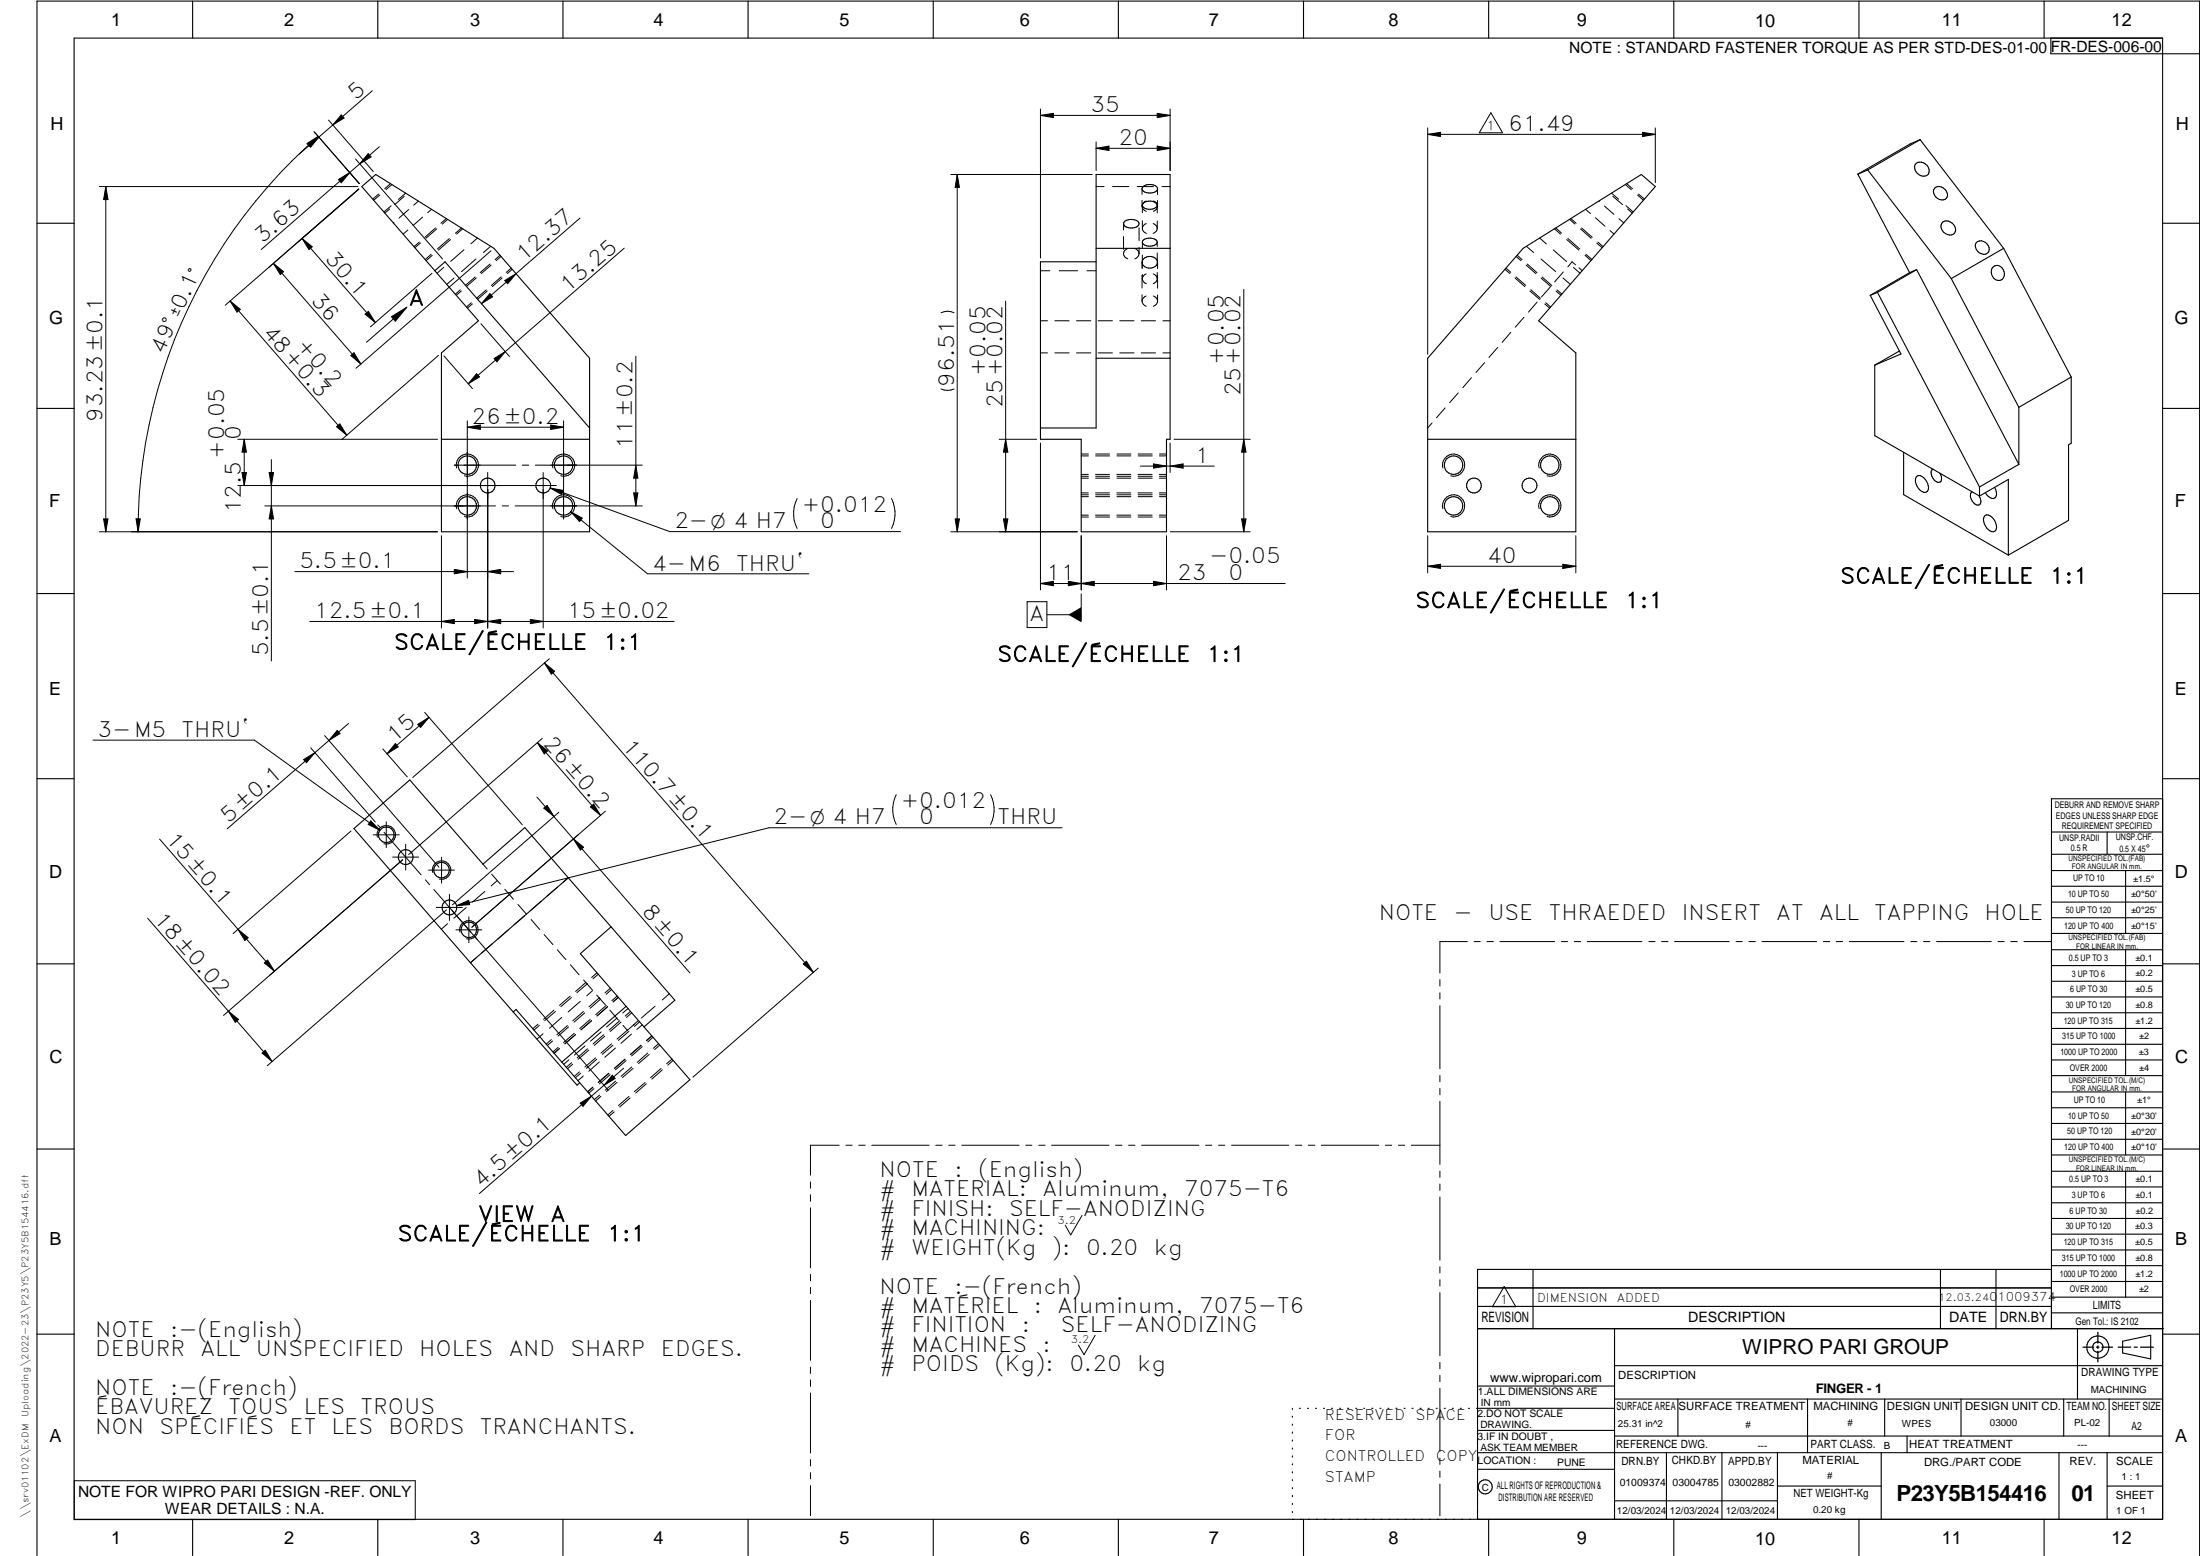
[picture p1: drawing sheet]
<svg xmlns="http://www.w3.org/2000/svg" width="594mm" height="420mm" viewBox="0 0 594 420" stroke-linecap="round" stroke-linejoin="round" font-family="sans-serif">
<g fill="none" stroke="#000" stroke-width=".3">
<path d="M20 10.3h564v400h-564zM52 .3v10M102 .3v10M152 .3v10M202 .3v10M252 .3v10M302 .3v10M352 .3v10M402 .3v10M452 .3v10M502 .3v10M552 .3v10"/>
<path d="M553.8 10.3v4.2h40.3M518.5 37.7l22.6 29.4M518.5 37.7l-14.1 8.2M518.5 37.7l-2.7 1.2-14.1 8.1M97.7 50.4l3.8-3.3 31.9 20 25.8 29.6v46.9h-40v-48.3l10-8.7zM303.7 59.8a3.1 3.1 0 0 1 3.8 .3 1.37 1.37 0 0 1-1.7 1.5h-.6a1.74 1.74 0 0 1-1.8-1.2zM308.7 50.3a3 3 0 0 1 3.8 .3 1.37 1.37 0 0 1-1.7 1.5h-.6a1.36 1.36 0 0 1-1.7-1.5zM308.8 54.8a2.77 2.77 0 0 1 3.6 .3 1.34 1.34 0 0 1-1.6 1.4h-.6a1.34 1.34 0 0 1-1.6-1.4zM501.7 47l14 26.6M504.4 45.9l22.5 29.3M504.4 45.9l-2.7 1.1M517.5 44.1a2.33 2.33 0 0 1 2.6 .4 2.33 2.33 0 0 1 .6 2.6 2.32 2.32 0 0 1-2.8-.1 2.32 2.32 0 0 1-.7-2.6z"/>
<path d="M522.4 50.8a2.16 2.16 0 0 1 2.6 .2 2.16 2.16 0 0 1 .6 2.6 2.15 2.15 0 0 1-2.7-.2 2.15 2.15 0 0 1-.5-2.6zM524.6 59.9a2.32 2.32 0 0 1 2.7 .5 2.32 2.32 0 0 1 .5 2.6 2.22 2.22 0 0 1-2.9-.2 2.22 2.22 0 0 1-.3-2.9zM10 60.3h10M117.4 73.1l2.8-2.4 39 44.9M296 70.7h-15v47.9h11v25h23v-25h1v-71.5h-20v68.5h-15M296 67.1h20M308.7 70a2.27 2.27 0 0 1 3.9 .8 2.18 2.18 0 0 1-2.1 1.6 2.18 2.18 0 0 1-2.1-1.6zM308.8 64.8a2.92 2.92 0 0 1 3.6 .3 1.3 1.3 0 0 1-1.6 1.4h-.6a1.3 1.3 0 0 1-1.6-1.4zM411.3 67.1l31.9-20 3.8 3.3-31.5 36.2 10 8.7v48.3h-40v-46.9zM505 79.8l8.3 15.8-7 3M507 79l-2 .8M507 79l27.5 52.5"/>
<path d="M515.7 73.6l-10.7 6.2M517.6 72.8l-1.9 .8M517.6 72.8l-10.6 6.2M517.6 72.8l27.6 52.6M526.9 75.2l18.3 34.8M533.7 65.5a2.16 2.16 0 0 1 2.6 .1 2.16 2.16 0 0 1 .6 2.6 2.16 2.16 0 0 1-2.7-.1 2.16 2.16 0 0 1-.5-2.6zM538.3 72.1a1.97 1.97 0 0 1 2-.1 1.97 1.97 0 0 1 1 1.9 1.65 1.65 0 0 1-1.3 1.8 1.65 1.65 0 0 1-2-1.1 2.13 2.13 0 0 1 .3-2.5zM541.1 67.1l18.2 34.7M541.1 67.1l-14.2 8.1M584 60.3h10M296 96.7h20M506.3 98.6v19l28.2 16.3"/>
<path d="M512.9 94.8l-6.6 3.8M10 110.3h10M119.2 118.6h40M385.5 118.6h40M545.2 110v15.4M559.3 101.8v17.9l-.7 .4v20.4l-16.3 9.4M559.3 101.8l-14.1 8.2M584 110.3h10M514 122.1v11.5l28.3 16.3M517.7 128.5a2.19 2.19 0 0 1 2.5 1.5 2.1 2.1 0 0 1 0 2.8 2.75 2.75 0 0 1-2.9-2.6 1.55 1.55 0 0 1 .4-1.7zM522 126.7a1.7 1.7 0 0 0 0 2.5 1.22 1.22 0 0 0 1 1 1.22 1.22 0 0 0 1.2-.6v-.9l-.4-.9M532.5 132.8a2.31 2.31 0 0 0 1.3 3.6 .98 .98 0 0 0 1-.4 .98 .98 0 0 0 0-1.1l-.4-1"/>
<path d="M534.5 131.5v2.4M534.5 133.9l7.8-4.4v20.4M535.8 139.4a1.55 1.55 0 0 1 2.5 .6l.6 1.2a1.57 1.57 0 0 1-.6 2.4 3.3 3.3 0 0 1-2.5-4.2zM538.6 131.6l.3 .6a1.57 1.57 0 0 1-.6 2.4 2.56 2.56 0 0 1-2.2-1.5M545.2 125.4l-10.7 6.1M10 160.3h10M584 160.3h10M10 210.3h10M584 215.7h-30v143.1M584 210.3h10M153.5 237l-11.8-13.5-11.3 9.8-19.7-22.7-15.1 13.1 43 49.6M153.5 237l-26.5 23"/>
<path d="M153.5 237l11.5 13.3M554 224.7h30M554 230.7h30M554 235.1h30M554 239.3h30M569 224.7v6M574 235.1v17M165 250.3l17.2 19.8-8.3 7.2M165 250.3l-8.3 7.2 29.6 34-17.4 15.1-17.2-19.8M554 243.6h30M554 247.8h30M554 252.1h30"/>
<path d="M554 256.5h30M574 256.5v33.9M10 260.3h10M138.6 273.3l17.2 19.7 .7-.6M138.6 273.3l.8-.7 12.3 14.2M169.1 271.7l-17.4 15.1M554 260.7h30M554 265h30M554 269.2h30M554 273.5h30M554 277.7h30M584 260.3h10"/>
<path d="M554 282h30M554 286.2h30M554 290.4h30M554 294.9h30M554 299.1h30M574 294.9v17M10 310.3h10M554 303.4h30M554 307.6h30M554 311.9h30M554 316.3h30M574 316.3v34"/>
<path d="M584 310.3h10M554 320.5h30M554 324.8h30M554 329h30M554 333.2h30M554 337.5h30M399 358.8h185.2M399 352.8h155M399 347.8h155M414 342.8v16M436 358.8v51.5M524 342.8v16"/>
<path d="M539 342.8v16M554 341.8h30M554 346h30M554 350.3h30M554 354.5h30M554 342.8h-155v67.5M561 358.8v19M10 360.3h10M399 374.3h37M436 377.8h148M453.1 377.8v10M488.1 377.8v14.5"/>
<path d="M508.9 377.8v10M529.5 377.8v10M557.3 377.8v10M569.5 377.8v10M573.2 362.2l7.6-1.6v6.3l-7.6-1.6zM584 368.8h-148M584 360.3h10M349 380.3v.3M349 382.4v.3M349 384.6v.3M349 386.7v.3M349 388.8v.3"/>
<path d="M349 391v.3M349 393.1v.3M349 395.3v.3M349 397.4v.3M349 399.5v.3M350.9 380.3h.2M353.1 380.3h.2M355.2 380.3h.3M357.4 380.3h.3M359.6 380.3h.3M361.7 380.3h.3M363.9 380.3h.3"/>
<path d="M366.1 380.3h.3M368.3 380.3h.2M370.4 380.3h.3M372.6 380.3h.3M374.8 380.3h.3M376.9 380.3h.4M379.1 380.3h.3M381.3 380.3h.3M383.4 380.3h.4M385.6 380.3h.3M387.8 380.3h.3M390 380.3h.3"/>
<path d="M392.2 380.3h.3M394.3 380.3h.3M396.5 380.3h.3M398.7 380.3h37.3M399 396.7h37M399 392.3h185M399 386.2h37M436 387.8h148M450 392.3v18M465 392.3v18M480 392.3v18M508 392.3v18"/>
<path d="M515 387.8v4.5M556 392.3v18M569 392.3v18M52 410.3v9.7M102 410.3v9.7M152 410.3v9.7M202 410.3v9.7M252 410.3v9.7M302 410.3v9.7M349 401.7v.3M349 403.8v.4M349 406v.3"/>
<path d="M349 408.1v.3M352 410.3v9.7M402 410.3v9.7M436 405.3h44M452 410.3v9.7M480 401.3h28M502 410.3v9.7M552 410.3v9.7M569 401.3h15M10 420v-419.7h584v419.7"/>
<circle cx="126.2" cy="136.6" r="2.49"/>
<circle cx="126.2" cy="125.6" r="2.49"/>
<circle cx="131.7" cy="131.1" r="2"/>
<circle cx="146.7" cy="131.1" r="2.01"/>
<circle cx="152.2" cy="125.6" r="2.49"/>
<circle cx="152.2" cy="136.6" r="2.49"/>
<circle cx="392.5" cy="136.6" r="2.49"/>
<circle cx="392.5" cy="125.6" r="2.49"/>
<circle cx="398" cy="131.1" r="2"/>
<circle cx="413" cy="131.1" r="2.01"/>
<circle cx="418.5" cy="136.6" r="2.49"/>
<circle cx="418.5" cy="125.6" r="2.49"/>
<circle cx="104.3" cy="225.4" r="2.11"/>
<circle cx="109.6" cy="231.5" r="1.99"/>
<circle cx="119.2" cy="235" r="2.09"/>
<circle cx="121.4" cy="245" r="2"/>
<circle cx="126.6" cy="251.1" r="2.12"/>
<circle cx="566.5" cy="363.7" r="1.39"/>
<circle cx="566.5" cy="363.8" r="3"/>
<circle cx="401.1" cy="401.5" r="1.9"/>
</g>
<g fill="none" stroke="#000" stroke-width=".27">
<path d="M82.9 38.7l3-1.9-2.2 2.8zM83.1 38.9l3-1.9-2.2 2.8zM84.8 35.5l12.2 14.1-12-13.9M85.9 36.8a141.6 141.6 0 0 0-48.6 106.8M88.7 32.4l12.1 13.9M92.2 31l.7 .9-3 1.8zM100.5 24.5l-19.7 17.1M102.4 39.6l-31.9 27.8M281 31.2l3.5-.6v1.1zM281 29.4v40.3M281 31.2h35M296 38.3v7.8"/>
<path d="M312.5 30.6l3.5 .6-3.5 .5zM312.5 39.5l3.5 .5-3.5 .6zM316 29.4v16.7M385.5 36.3l3.5-.6v1.2zM385.5 34.5v61.2M385.5 36.3h61.5M402.6 30.4l3.2 5.5h-6.3zM443.5 35.7l3.5 .6-3.5 .6zM447 34.5v14.8M26.8 50.4h69.8M28.6 50.4l.6 3.5h-1.2zM28.6 50.4v93.2"/>
<path d="M91.4 48.5l3-1.9-2.2 2.8zM96 42.9l23.5 27M96.9 51.1l-36.1 31.3M99.4 41.5l.8 .9-3.1 1.8zM102.2 52.4l-1.5 1.4M102.6 52.7l-1.7 1.4M105.2 56.4l-1.3 1.1M105.4 49.6l-1.5 1.4M105.6 55.6l-1.9 1.6M105.8 49.8l-1.6 1.4M109.2 53l-2.6 2.2M109.6 52.2l-2 1.6"/>
<path d="M110.4 56.6l-2.7 2.3M113 54.3l-1.3 1.1M114.1 58.6l-2.6 2.3M116.5 56.5l-1 .9M120.5 59l-1.4 1.3M120.9 59.2l-1.4 1.3M156.6 58.9l-26.6 23.1M256.7 47.1h38.2M258.5 47.1v96.5M258.5 47.1l.6 3.5h-1.2zM296 50.4h2.1M296 40l3.5-.5v1.1z"/>
<path d="M296 40h20M300.4 50.4h4.4M307.1 50.4h4.4M308.4 55.7a1.62 1.62 0 0 0 1.1 1.4M308.4 51v1.5M308.4 54.1v1.6M308.5 55.4v2M308.5 59.6v2.1M309.5 54.3a1.66 1.66 0 0 0-1.1 1.4M311.4 54.3a1.62 1.62 0 0 1 1.2 1.4M312.5 55.4v2.1M312.5 59.6v2.1"/>
<path d="M312.6 55.7a1.62 1.62 0 0 1-1.2 1.4M312.6 51v1.5M312.6 54.1v1.6M313.8 50.4h2.2M423.8 59.2l1.5 1.3M424.2 59l1.4 1.3M428.2 56.5l1.3 1.2M430.8 58.8l2.6 2.3M431.7 54.3l.2 .1M433.2 55.6l2.6 2.3M435.2 52.2l1.9 1.6M435.5 53l2.6 2.2"/>
<path d="M437.2 59.1l1.3 1.1M438.9 49.8l1.6 1.4M439.1 55.5l1.9 1.7M439.2 49.6l1.7 1.4M439.5 56.4l1.3 1.1M442.2 52.7l1.6 1.4M442.5 52.4l1.6 1.4M73.8 71.1l2.8 2.3-.9 .7zM73.8 71.1l23.6 27.2M81.6 64.4l19.7 22.7M81.6 64.4l2.7 2.2-.9 .8zM106.4 60l-.2 .2"/>
<path d="M110.1 62.1l-1.2 1.1M113.2 65.4l-1.4 1.2M113.5 65.6l-1.5 1.3M116.4 68.7l-1.6 1.4M116.7 73.8l-16.7 14.5M116.7 69l-1.6 1.4M117.6 61.6l-2.9 2.5M117.9 61.8l-2.8 2.5M119.8 72.2l-1.8 1.6M121.3 64.4l-3.2 2.8M121.7 64.7l-3.3 2.8M122.6 75.1l-2 1.7"/>
<path d="M124.3 78.3l-1.3 1.1M124.6 78.6l-1.4 1.1M124.6 61.6l-1.6 1.4M125 61.8l-1.7 1.4M125.3 67.4l-3.6 3.2M128.3 74.8l-2.7 2.3M128.5 69.9l-3.9 3.5M128.6 75.1l-2.7 2.3M128.9 64.3l-1.7 1.5M131.3 78.3l-2.7 2.3M131.6 78.6l-2.7 2.3M132.3 79.3l.7 .8-3 1.9z"/>
<path d="M132.3 71.3l-2.6 2.3M132.5 66.5l-2 1.7M132.6 67.7l-36.5 31.7M132.6 71.6l-2.6 2.3M135 68.9l-1.3 1.2M135.3 69.3l-1.3 1.1M135.3 74.8l-2.6 2.3M135.6 75.1l-2.6 2.3M136.3 75.7l3.1-1.8-2.3 2.7zM138 72.4l-1.3 1.2M138.3 72.7l-1.3 1.2M168.6 67l-42.2 36.6"/>
<path d="M281 73.1h2.5M286 73.1h5M293.5 73.1h2.5M303.4 60.4v1.7M303.4 63.9v3.5M304.5 67.1a1.43 1.43 0 0 0-1.1 1.4 1.43 1.43 0 0 0 1.1 1.4M306.4 67.1a1.59 1.59 0 0 1 1.2 1.4M307.6 68.5a1.62 1.62 0 0 1-1.2 1.4M307.6 61.5v3.5M307.6 66.8v1.7M308.4 70.8v1.7M308.4 74.3v3.5"/>
<path d="M308.4 79.6v1.7M308.5 61.7a1.54 1.54 0 0 0 1.1 1.3M308.5 75.3a1.54 1.54 0 0 0 1.1 1.3M308.5 65.4v1.7M308.5 68.9v3.4M308.5 74.1v1.2M309.5 79.9a1.66 1.66 0 0 0-1.1 1.4M309.5 60.4a1.59 1.59 0 0 0-1 1.3M309.5 74a1.59 1.59 0 0 0-1 1.3M311.4 60.4a1.55 1.55 0 0 1 1.1 1.3M311.4 74a1.55 1.55 0 0 1 1.1 1.3M311.4 79.9a1.62 1.62 0 0 1 1.2 1.4"/>
<path d="M312.5 61.7a1.54 1.54 0 0 1-1.1 1.3M312.5 75.3a1.43 1.43 0 0 1-1.1 1.3M312.5 65.4v1.1M312.5 68.3v3.5M312.5 73.6v1.7M312.6 70.8v1.8M312.6 74.4v3.4M312.6 79.6v1.7M335.9 78.1v65.5M406.4 72.7l1.3 1.2M406.6 72.4l1.4 1.1M409.1 75.1l2.7 2.3"/>
<path d="M409.4 74.8l2.6 2.2M409.4 69.3l1.4 1.1M409.7 68.9l1.3 1.2M412.1 71.6l2.7 2.3M412.2 66.5l1.9 1.7M412.4 71.3l2.6 2.3M413.1 78.6l2.7 2.3M413.4 78.2l2.6 2.4M415.7 64.3l1.9 1.6M416.1 69.9l4 3.4M416.2 75.1l2.6 2.3M416.4 74.8l2.7 2.3"/>
<path d="M418.6 77.5l-2.3 2.7M419.4 67.5l3.6 3.1M419.7 61.8l1.7 1.4M420.1 61.6l1.6 1.3M420.2 78.6l1.3 1.1M420.4 78.3l1.4 1.1M422.1 75.1l1.9 1.7M422.1 73.4l-2.3 2.7M423.1 64.7l3.2 2.8M423.4 64.4l3.2 2.8M424.9 72.2l1.8 1.6M425.4 71.5l-.9-.8-1.1 1.4"/>
<path d="M426.4 72.3l.9 .8M426.8 61.8l2.9 2.5M427.1 61.6l2.9 2.5M428 69l1.6 1.4M428.2 68.7l1.7 1.4M431.2 65.7l1.4 1.2M431.5 65.4l1.4 1.2M434.8 62.3l1.1 .9M62.1 81.3l2.8 2.2-.9 .8zM62.1 81.3l31.5 36.2M94.7 96l.9-.8 1.8 3.1zM98.6 84.8l.9-.7 1.8 3z"/>
<path d="M105.7 85.5l4.1-2.5-3 3.7zM109.8 83l-10.8 9.4M118.4 96l-26.1 22.7M119.9 96.1l7.7 8.8M127.3 81.7l-1.3 1.2M127.5 82.1l-1.3 1.1M129.9 87.4l7.7 8.9M133.4 96.8l3-1.8-2.2 2.7zM171.7 96.2v40.4M254.1 84.5a3.9 3.9 0 0 1 3.5 0M271.6 81.3v62.3M281 86.6h1.9"/>
<path d="M281 95.3h1.9M284.9 86.6h3.8M284.9 95.3h3.8M290.7 86.6h3.8M290.7 95.3h3.8M296.5 86.6h3.9M296.5 95.3h3.9M302.4 86.6h3.8M302.4 95.3h3.8M308.2 86.6h3.8M308.2 95.3h3.8M308.4 81.3a1.62 1.62 0 0 0 1.1 1.4"/>
<path d="M312.6 81.3a1.62 1.62 0 0 1-1.2 1.4M314 86.6h2M314 95.3h2M400.9 97.9l-2.3 2.7M404.4 93.8l-2.3 2.7M408 89.7l-2.4 2.8M411.5 85.7l-2.3 2.6M415.1 81.6l-2.4 2.7M417.1 82.1l1.4 1.1M417.4 81.7l1.3 1.2M64.2 118.6h53.9M65.9 118.6v12.5"/>
<path d="M65.9 118.6l.6 3.5h-1.1zM90.9 115.2l.9-.7 1.8 3zM126.2 113.6v42.5M126.2 115.4h26M126.2 115.4l3.5-.6v1.2zM128.7 100.9l.8 .9-3.1 1.8zM148.7 114.8l3.5 .6-3.5 .6zM152.2 113.6v26.5M254.1 105a4.2 4.2 0 0 0 3.5 0M269.8 118.6h10.1M271.6 118.6l.6 3.5h-1.2zM281 119.6v39.7"/>
<path d="M316 119.6v8M317 118.6h20.6M335.9 118.6l.6 3.5h-1.2zM386.7 114.2l-1.2 1.4M390.2 110.2l-2.3 2.6M393.8 106.1l-2.4 2.7M397.3 102l-2.3 2.7M64.2 131.1h86M65.4 127.6h1.1l-.6 3.5zM71.5 136.6h62.3M72.7 127.6h1.2l-.6 3.5zM73.3 136.6l.6 3.5h-1.2z"/>
<path d="M73.3 124.1v54.4M122.7 125.6h16.6M123.3 126.4a2.99 2.99 0 0 1 2.6-3.8 2.99 2.99 0 0 1 3.3 3.3 2.99 2.99 0 0 1-3.8 2.6M123.3 137.4a2.99 2.99 0 0 1 2.6-3.8 2.99 2.99 0 0 1 3.3 3.3 2.99 2.99 0 0 1-3.8 2.6M131.7 127.6v42M135.6 136.6h1.7M139.1 136.6h34.3M141 125.6h1.8M144.6 125.6h28.8M146.7 127.6v42M148.6 131.8l32.3 11.8h62.3M148.6 131.8l3.5 .6-.4 1.1z"/>
<path d="M149.3 126.4a2.99 2.99 0 0 1 2.6-3.8 2.99 2.99 0 0 1 3.3 3.3 2.99 2.99 0 0 1-3.8 2.6M149.3 137.4a2.99 2.99 0 0 1 2.6-3.8 2.99 2.99 0 0 1 3.3 3.3 2.99 2.99 0 0 1-3.8 2.6M154.1 138.2l20.8 16.7h43.5M154.1 138.2l3.1 1.7-.7 .9zM171.1 133.1h1.1l-.5 3.5zM171.7 125.6l.5 3.5h-1.1zM215.3 134.6a9.1 9.1 0 0 0 0 8.1M240.7 134.6a9.1 9.1 0 0 1 0 8.1M292 128.1h1.9M292 139.1h1.9M292 133.1h1.9M292 123.1h1.9"/>
<path d="M292 134.1h1.9M292 129.1h1.9M292 128.6h1.9M292 122.6h1.9M292 139.6h1.9M292 133.6h1.9M295.8 128.1h3.8M295.8 139.1h3.8M295.8 133.1h3.8M295.9 123.1h3.7M295.9 134.1h3.7M295.9 129.1h3.7"/>
<path d="M295.9 128.6h3.7M295.9 122.6h3.7M295.9 139.6h3.7M295.9 133.6h3.7M301.6 128.1h3.7M301.6 139.1h3.7M301.6 133.1h3.7M301.6 123.1h3.8M301.6 134.1h3.8M301.6 129.1h3.8M301.6 128.6h3.8M301.6 122.6h3.8"/>
<path d="M301.6 139.6h3.8M301.6 133.6h3.8M307.3 128.1h3.8M307.3 139.1h3.8M307.3 133.1h3.8M307.3 123.1h3.8M307.3 134.1h3.8M307.3 129.1h3.8M307.3 128.6h3.8M307.3 122.6h3.8M307.3 139.6h3.8M307.3 133.6h3.8"/>
<path d="M308 125.9h19.9M311.5 125.3l3.5 .6-3.5 .5zM313 128.1h2M313 139.1h2M313 133.1h2M313.1 123.1h1.9M313.1 134.1h1.9M313.1 129.1h1.9M313.1 128.6h1.9M313.1 122.6h1.9M313.1 139.6h1.9M313.1 133.6h1.9"/>
<path d="M316 125.9l3.5-.6v1.1zM389.6 126.4a2.99 2.99 0 0 1 2.7-3.8 2.99 2.99 0 0 1 3.2 3.3 2.99 2.99 0 0 1-3.8 2.6M389.6 137.4a2.99 2.99 0 0 1 2.7-3.8 2.99 2.99 0 0 1 3.2 3.3 2.99 2.99 0 0 1-3.8 2.6M415.6 126.4a2.99 2.99 0 0 1 2.6-3.8 2.99 2.99 0 0 1 3.3 3.3 2.99 2.99 0 0 1-3.8 2.6M415.6 137.4a2.99 2.99 0 0 1 2.6-3.8 2.99 2.99 0 0 1 3.3 3.3 2.99 2.99 0 0 1-3.8 2.6M26.8 143.6h91.3M28 140.1h1.2l-.6 3.5zM36.7 140.1h1.2l-.6 3.5zM79.6 154.3h59.1M119.2 144.7v24.9M122.7 153.8l3.5 .5-3.5 .6zM131.7 154.3l3.5-.5v1.1z"/>
<path d="M257.9 140.1h1.2l-.6 3.5zM271 140.1h1.2l-.6 3.5zM281 157.6l3.5-.6v1.2zM281 157.6h66M288.5 157v1.2l7-1.2v1.2zM290.9 143.6h-34.2M292 144.7v14.6M311.5 157l3.5 .6-3.5 .6zM315 144.7v14.6M316 143.6h21.6M335.3 140.1h1.2l-.6 3.5zM385.5 144.7v10"/>
<path d="M385.5 152.9h40M385.5 152.9l3.5-.5v1.1zM422 152.4l3.5 .5-3.5 .6zM425.5 144.7v10M83.6 167.8h98.4M119.2 167.8l3.5-.5v1.1zM128.2 167.3l3.5 .5-3.5 .6zM131.7 167.8l3.5-.5v1.1zM143.2 167.3l3.5 .5-3.5 .6zM147 179l2.8 2.3-.9 .7zM147 179l72.6 83.6M148.3 177.9l-36.8 32"/>
<path d="M277.4 162.5h5.3v7h-5.3zM282.7 166h9.3M292 160.4v7.3M25.1 199.9h43.6l33.9 24.3M87.7 198.6l30.8 35.5M91.1 197.2l.7 .9-3 1.8zM94.1 195.4l-32.8 28.4M112.8 195.6l3-1.9-2.2 2.7zM114.7 192.4l26.3 30.3M115.8 193.7l-11.3 9.8M146.4 199.4l-36 31.4M82 205.1l3-1.9-2.2 2.8z"/>
<path d="M83.9 201.9l17.4 20.1M103.4 202.2l6.6 7.6M106.8 200.8l.7 .9-3 1.8zM145 215.2l41.3 47.5M145.1 200.5l17.1 19.7M145.1 200.5l2.8 2.3-.9 .8zM146.8 218.2l.9-.7 1.9 3zM150.9 219.3l-28.7 25M159.4 217.9l.9-.8 1.9 3.1zM163.5 219l-36.1 31.4M242 214.6a9 9 0 0 0 0 8M267.5 214.6a9 9 0 0 1 0 8"/>
<path d="M43.1 226.6l31 35.7M94.8 224.4l-31.9 27.7M100.1 221.7l2.5 2.5-3.2-1.6zM100.8 225.4h7M101.9 226.1a2.5 2.5 0 0 1 2.2-3.2 2.5 2.5 0 0 1 2.7 2.7 2.5 2.5 0 0 1-3.1 2.2M102 222.8l.6 .6M103.7 224.7l10 11.5M104.3 221.9v7M106 231.4h7.1M108.7 232.2l-48.3 42M109.6 228v6.9M114.9 237.6l1.1 1.3"/>
<path d="M115.7 234.9h7M116.8 235.6a2.49 2.49 0 0 1 2.3-3.1 2.49 2.49 0 0 1 2.6 2.7 2.49 2.49 0 0 1-3.1 2.2M119.2 231.5v7M130.4 233.3l1.2 1.4M132.8 236.1l2.3 2.6M134.3 237.8l-1.7 1.4M150.5 239.6l-2.9 2.5M153.5 237l-1.5 1.3M154.8 226.5l2.8 2.3-.9 .7zM286.8 223.5h-79.2l-84.3 21.1M39.9 247.9l33.6 38.7M64.3 251l2.7 2.2-.9 .8z"/>
<path d="M117.2 240.2l47 54.2M117.8 245h7.1M120.6 245.7l-48.4 42.1M120.9 249.4l-1.7 1.5M121.4 241.5v7M123.1 251.1h7M123.3 244.6l3.3-1.5 .2 1.2zM124.2 251.7a2.5 2.5 0 0 1 2.2-3.1 2.5 2.5 0 0 1 2.7 2.7 2.5 2.5 0 0 1-3.1 2.2M125.9 245.1l-3.4 2.8M126.6 247.6v7M128.5 258.7l-1.5 1.3M130.9 240.7l-3.3 2.9"/>
<path d="M132.9 254.8l-2.9 2.6M136.3 240.1l2.3 2.7M137.3 251l-2.9 2.6M139.9 244.2l2.3 2.7M141.7 247.2l-2.9 2.5M143.4 248.3l2.3 2.7M146.1 243.4l-2.9 2.5M146.9 252.3l2.4 2.8M150.5 256.5l2.3 2.6M396.2 254.3h-7.4v8.5M398.1 254.3h1.6M401.5 254.3h1.8"/>
<path d="M405 254.3h14.8M421.6 254.3h1.7M425.1 254.3h1.7M428.6 254.3h14.8M445.2 254.3h1.7M448.7 254.3h1.7M452.2 254.3h14.8M468.8 254.3h1.7M472.3 254.3h1.7M475.8 254.3h14.8M492.4 254.3h1.7M495.8 254.3h1.8"/>
<path d="M499.4 254.3h14.7M516 254.3h1.6M519.4 254.3h1.8M522.9 254.3h14.8M539.5 254.3h1.7M543 254.3h1.7M546.5 254.3h7.4M61.7 273.1l2.7 2.2-.9 .8zM71.4 260l.9-.8 1.8 3.1zM145.3 276.6l-1.5 1.2M145.6 276.9l-1.4 1.3M146.6 279.1l-1.6 1.5"/>
<path d="M149.6 272.8l-2.8 2.5M150 273.1l-2.9 2.5M151.7 274.7l-3.3 3M153.2 276.9l-2.8 2.5M153.5 277.3l-2.8 2.5M154 269l-2.9 2.5M154 260.5l2.4 2.7M154.3 269.4l-2.8 2.4M155.1 279l-2.9 2.5M155.4 279.4l-2.9 2.5M155.4 279.4l-2.8 2.5M156.7 270.4l-3.3 2.9"/>
<path d="M157.6 273.1l-2.9 2.5M157.6 264.6l2.3 2.7M157.9 273.5l-2.9 2.5M158.3 265.2l-2.9 2.5M158.7 265.6l-2.9 2.5M159.4 275.3l-2.9 2.4M159.7 275.6l-2.8 2.5 2.9-2.5M160.1 267.5l-1.7 1.4M161.1 268.7l2.4 2.7M161.2 262.7l-1.4 1.2M161.5 263.1l-1.4 1.2M161.9 269.4l-2.9 2.5"/>
<path d="M162.2 269.7l-2.8 2.5M162.3 278.6l-2.8 2.5M163 279.4l-2.9 2.5M163.3 279.8l-2.8 2.5M163.7 271.5l-2.8 2.5M164.1 271.8l-2.9 2.5M164.7 272.8l2.3 2.7M164.8 266.8l-1.4 1.3M165.1 267.2l-1.4 1.3M166.7 268.9l-1.5 1.3M166.7 274.9l-2.9 2.4M167 269.3l-1.4 1.2"/>
<path d="M167 269.3l-1.4 1.3M167.3 275.6l-2.8 2.5M167.7 276l-2.9 2.5M168.2 276.9l1.2 1.3M169.6 272.3l-1.5 1.3M169.8 278.5l-2.8 2.4M170.3 273.1l-1.5 1.3M170.5 279.2l-2.8 2.5M170.6 273.5l-1.4 1.2M171.3 276.6l-4.7 4M172.4 275.5l-1.4 1.3M172.7 275.9l-1.4 1.3"/>
<path d="M173.4 276.7l-1.4 1.3M176 279.7l-1.4 1.3M176.1 279.7l-1.5 1.3M176.9 271.7l-3.7 3.2M180.7 268.4l-1.8 1.6M216.9 260.3l.9-.8 1.8 3.1zM221 261.4l-33.9 29.5M388.8 264.5v1.8M388.8 268.1v1.6M388.8 271.6v17M70.8 284.4l.8-.8 1.9 3zM148.9 280.7l-1.4 1.2"/>
<path d="M149.2 281.1l-1.4 1.2M150.7 282.8l-1.4 1.3M151.1 283.2l-1.5 1.2M153.6 286.2l-1.4 1.2M154.3 287l-1.4 1.2M154.6 287.4l-1.4 1.2M156.5 289.4l-1.4 1.3M156.7 297.9l3-1.9-2.3 2.7zM156.8 289.8l-1.4 1.2M157.5 290.5l-1.4 1.3M158 282.4l-2.9 2.5M158.7 283.2l-2.9 2.5"/>
<path d="M159 283.5l-2.9 2.5M160.1 293.6l-1.4 1.2M160.1 293.6l-1.4 1.3M160.4 294l-1.4 1.2M160.8 285.7l-2.9 2.4M161.2 286l-2.9 2.5M161.5 292.3l2.9-2.5-2.8 2.5M161.8 286.8l-2.8 2.5M161.9 295.7l-1.4 1.2M162.3 296l-1.5 1.3M164.8 290.2l-2.9 2.5M165.1 281.9l-2.8 2.5"/>
<path d="M165.3 290.3l.8 .9-3 1.9zM165.5 282.2l-2.9 2.5M165.5 299.8l-1.4 1.3M166.2 283l-2.9 2.5M166.2 291.9l-2.8 2.5M166.6 292.3l-2.9 2.5M168.4 288.5l-39 33.8M168.7 286l-2.8 2.5 2.9-2.5M169.1 286.4l-2.9 2.5M169.8 296.1l-2.8 2.4M170.2 296.5l-2.9 2.4M170.6 288.1l-2.9 2.5"/>
<path d="M170.9 288.5l-2.8 2.5M173.1 282.2l-2.9 2.5M173.1 282.3l-2.8 2.5M173.4 282.6l-2.8 2.5M174.2 292.3l-2.9 2.5M174.5 292.7l-2.8 2.4M174.9 284.4l-2.8 2.5M175.3 284.7l-2.9 2.5M176.4 280.1l-1.5 1.2M177.8 281.8l-1.4 1.3M178.2 282.2l-1.4 1.2M178.5 288.5l-2.8 2.5"/>
<path d="M178.9 288.9l-2.9 2.5M181.5 286l-1.5 1.2M181.8 286.3l-1.5 1.3M388.8 290.4v1.7M388.8 293.9v1.7M388.8 297.4v17M165.9 300.2l-1.5 1.3M218.9 319.2v1.6M226.6 309.2h-7.7v8.1M228.4 309.2h1.7M231.9 309.2h1.7M235.4 309.2h15.5"/>
<path d="M252.7 309.2h1.7M256.2 309.2h1.7M259.7 309.2h15.5M277 309.2h1.7M280.5 309.2h1.7M284 309.2h15.5M301.2 309.2h1.8M304.8 309.2h1.7M308.3 309.2h15.5M325.5 309.2h1.7M329.1 309.2h1.6M332.6 309.2h15.4"/>
<path d="M349.8 309.2h1.7M353.3 309.2h1.7M356.8 309.2h15.5M374.1 309.2h1.7M377.6 309.2h1.7M381.1 309.2h7.7M388.8 316.2v1.7M388.8 319.7v1.7M218.9 322.6v1.8M218.9 326.1v16.2M292.2 328.2l-3.1 5.3-1.5-2.7M388.8 323.2v17.1"/>
<path d="M218.9 344.1v1.8M218.9 347.6v1.7M218.9 351.2v16.1M388.8 342.1v1.6M388.8 345.6v1.7M388.8 349v17.1M406.2 347.4l3.1 5.4h-6.3zM218.9 369.1v1.7M218.9 372.6v1.8M218.9 376.1v16.2M295.7 360.6l-3 5.2-1.5-2.6M388.8 367.9v1.7"/>
<path d="M388.8 371.4v1.7M388.8 374.9v17M20.1 399.8h92v10.5h-92zM218.9 394.1v1.8M218.9 397.6v1.7M388.8 393.7v1.7M388.8 397.2v1.7M218.9 401.2v8.1M388.8 400.7v8.6"/>
</g>
<path d="M566.5 359.7v3M562.5 363.8h2.9M566.1 363.8h.7M566.5 363.4v.7M566.5 364.9v2.8M567.6 363.8h2.9M572 363.8h3.4M576.3 363.8h.8M578 363.8h3.5" fill="none" stroke="#000" stroke-width=".34"/>
<g fill="#000">
<path d="M82.9 38.7l3-1.9-2.2 2.8zM83.1 38.9l3-1.9-2.2 2.8zM92.2 31l.7 .9-3 1.8zM281 31.2l3.5-.6v1.2zM296 40l3.5-.5v1.1zM312.5 30.6l3.5 .6-3.5 .6zM312.5 39.5l3.5 .5-3.5 .6zM385.5 36.3l3.5-.6v1.2zM443.5 35.7l3.5 .6-3.5 .6zM28.6 50.4l.6 3.5h-1.2zM91.4 48.5l3-1.9-2.2 2.8zM99.4 41.5l.8 .9-3.1 1.8z"/>
<path d="M258.5 47.1l.6 3.5h-1.2zM73.8 71.1l2.8 2.3-.9 .7zM81.6 64.4l2.7 2.2-.9 .8zM136.3 75.7l3.1-1.8-2.3 2.7zM62.1 81.3l2.8 2.2-.9 .8zM94.7 96l.9-.7 1.8 3zM98.6 84.8l.9-.7 1.8 3zM105.7 85.5l4.1-2.5-3 3.7zM132.3 79.3l.7 .8-3 1.9zM133.4 96.8l3-1.8-2.2 2.7zM90.9 115.2l.9-.7 1.8 3zM128.7 100.9l.8 .9-3.1 1.8z"/>
<path d="M126.2 115.4l3.5-.6v1.2zM148.7 114.8l3.5 .6-3.5 .6zM65.4 127.6h1.1l-.6 3.5zM65.9 118.6l.6 3.5h-1.1zM72.7 127.6h1.2l-.6 3.5zM148.6 131.8l3.5 .6-.4 1.1zM171.7 125.6l.5 3.5h-1.1zM171.1 133.1h1.1l-.5 3.5zM271.6 118.6l.6 3.5h-1.2zM311.5 125.3l3.5 .6-3.5 .5zM316 125.9l3.5-.6v1.1zM335.9 118.6l.6 3.5h-1.2z"/>
<path d="M28 140.1h1.2l-.6 3.5zM36.7 140.1h1.2l-.6 3.5zM73.3 136.6l.6 3.5h-1.2zM122.7 153.8l3.5 .5-3.5 .6zM131.7 154.3l3.5-.5v1.1zM154.1 138.2l3.1 1.7-.7 .9zM257.9 140.1h1.2l-.6 3.5zM271 140.1h1.2l-.6 3.5zM281 157.6l3.5-.6v1.2zM288.5 157l3.5 .6-3.5 .6zM292 157.6l3.5-.6v1.2zM311.5 157l3.5 .6-3.5 .6z"/>
<path d="M335.3 140.1h1.2l-.6 3.5zM385.5 152.9l3.5-.5v1.1zM422 152.4l3.5 .5-3.5 .6zM119.2 167.8l3.5-.5v1.1zM128.2 167.3l3.5 .5-3.5 .6zM131.7 167.8l3.5-.5v1.1zM143.2 167.3l3.5 .5-3.5 .6zM288.5 166l3.5-2v4zM91.1 197.2l.7 .9-3 1.8zM112.8 195.6l3-1.9-2.2 2.7zM147 179l2.8 2.3-.9 .7zM82 205.1l3-1.9-2.2 2.8z"/>
<path d="M106.8 200.8l.7 .9-3 1.8zM146.8 218.2l.9-.7 1.9 3zM145.1 200.5l2.8 2.3-.9 .8zM159.4 217.9l.9-.8 1.9 3.1zM100.1 221.7l2.5 2.5-3.2-1.6zM154.8 226.5l2.8 2.3-.9 .7zM64.3 251l2.7 2.2-.9 .8zM123.3 244.6l3.3-1.5 .2 1.2zM216.9 260.3l.9-.8 1.8 3.1zM61.7 273.1l2.7 2.2-.9 .8zM71.4 260l.9-.8 1.8 3.1zM70.8 284.4l.8-.8 1.9 3z"/>
<path d="M156.7 297.9l3-1.9-2.3 2.7zM165.3 290.3l.8 .9-3 1.9z"/>
</g>
<g font-size="6">
<text x="512.1" y="405.2">P23Y5B154416</text>
<text x="559.4" y="405.2">01</text>
</g>
<g font-size="5.7">
<text x="96" y="27.2" transform="rotate(-41 96 27.2)">5</text>
<text x="294.5" y="30.3">35</text>
<text x="407.2" y="35.4">61.49</text>
<text x="302" y="39.2">20</text>
<text x="70.9" y="65.9" transform="rotate(-41 70.9 65.9)">3.63</text>
<text x="87.5" y="69.8" transform="rotate(49 87.5 69.8)">30.1</text>
<text x="141.5" y="70.9" transform="rotate(-41 141.5 70.9)">12.37</text>
<text x="83.7" y="81.2" transform="rotate(49 83.7 81.2)">36</text>
<text x="110.4" y="82.4">A</text>
<text x="153.5" y="79" transform="rotate(-41 153.5 79)">13.25</text>
<text x="70.8" y="89.9" transform="rotate(49 70.8 89.9)">48+0.3</text>
<text x="44.1" y="95.8" transform="rotate(-65 44.1 95.8)">49°u0.1v</text>
<text x="79.8" y="93.4" transform="rotate(49 79.8 93.4)">+0.2</text>
<text x="266.1" y="101.6" transform="rotate(-90 266.1 101.6)">+0.05</text>
<text x="330.4" y="98.5" transform="rotate(-90 330.4 98.5)">+0.05</text>
<text x="257.6" y="104.4" transform="rotate(-90 257.6 104.4)">96.51</text>
<text x="335" y="107.1" transform="rotate(-90 335 107.1)">25+0.02</text>
<text x="27.7" y="113.9" transform="rotate(-90 27.7 113.9)">93.23±0.1</text>
<text x="270.7" y="110.2" transform="rotate(-90 270.7 110.2)">25+0.02</text>
<text x="65.1" y="118.9" transform="rotate(-90 65.1 118.9)">0</text>
<text x="127.3" y="114.5">26±0.2</text>
<text x="60.5" y="123.8" transform="rotate(-90 60.5 123.8)">+0.05</text>
<text x="170.8" y="121.1" transform="rotate(-90 170.8 121.1)">11±0.2</text>
<text x="322.7" y="125">1</text>
<text x="65.1" y="138.6" transform="rotate(-90 65.1 138.6)">12.5</text>
<text x="182.1" y="142.7">2-O 4 H7</text>
<text x="216.5" y="138.1">+0.012</text>
<text x="221.4" y="142.7">0</text>
<text x="80.9" y="153.5">5.5±0.1</text>
<text x="176.1" y="154.1">4-M6</text>
<text x="198.8" y="154.1">THRU`</text>
<text x="326.5" y="152.1">-0.05</text>
<text x="401.6" y="152.1">40</text>
<text x="282.5" y="156.7">11</text>
<text x="317.9" y="156.7">23</text>
<text x="331.7" y="156.7">0</text>
<text x="496.9" y="157.5">SCALE/ÉCHELLE</text>
<text x="553.5" y="157.5">1:1</text>
<text x="84.9" y="167">12.5±0.1</text>
<text x="153.1" y="167">15±0.02</text>
<text x="278" y="167.7">A</text>
<text x="382.2" y="164.1">SCALE/ÉCHELLE</text>
<text x="438.8" y="164.1">1:1</text>
<text x="72.4" y="177.2" transform="rotate(-90 72.4 177.2)">5.5±0.1</text>
<text x="106.4" y="175.4">SCALE/ÉCHELLE</text>
<text x="163" y="175.4">1:1</text>
<text x="269.3" y="178.6">SCALE/ÉCHELLE</text>
<text x="325.9" y="178.6">1:1</text>
<text x="26.3" y="199">3-M5</text>
<text x="49.1" y="199">THRU`</text>
<text x="106.6" y="200.6" transform="rotate(-41 106.6 200.6)">15</text>
<text x="146.5" y="200.8" transform="rotate(49 146.5 200.8)">26±0.2</text>
<text x="167.8" y="201.7" transform="rotate(49 167.8 201.7)">110.7±0.1</text>
<text x="243.2" y="218.1">+0.012</text>
<text x="44.6" y="226.9" transform="rotate(49 44.6 226.9)">15±0.1</text>
<text x="61.7" y="222.4" transform="rotate(-41 61.7 222.4)">5±0.1</text>
<text x="208.9" y="222.6">2-O 4 H7</text>
<text x="248.2" y="222.6">0</text>
<text x="269.4" y="222.6">THRU</text>
<text x="41.4" y="248.3" transform="rotate(49 41.4 248.3)">18±0.02</text>
<text x="173.2" y="246.3" transform="rotate(49 173.2 246.3)">8±0.1</text>
<text x="372.4" y="248.3">NOTE</text>
<text x="392.5" y="248.3">-</text>
<text x="401.9" y="248.3">USE</text>
<text x="418.2" y="248.3">THRAEDED</text>
<text x="454.2" y="248.3">INSERT</text>
<text x="479.7" y="248.3">AT</text>
<text x="491.2" y="248.3">ALL</text>
<text x="506.1" y="248.3">TAPPING</text>
<text x="535.9" y="248.3">HOLE</text>
<text x="237.5" y="317.8">NOTE</text>
<text x="257.7" y="317.8">:</text>
<text x="264.1" y="317.8">(English)</text>
<text x="129.8" y="320.8" transform="rotate(-41 129.8 320.8)">4.5±0.1</text>
<text x="237.5" y="323">#</text>
<text x="246.1" y="323">MATERIAL:</text>
<text x="281.5" y="323">Aluminum,</text>
<text x="319.8" y="323">7075-T6</text>
<text x="129.2" y="329.9">VIEW</text>
<text x="148.7" y="329.9">A</text>
<text x="237.5" y="328.3">#</text>
<text x="246.1" y="328.3">FINISH:</text>
<text x="272.5" y="328.3">SELF-ANODIZING</text>
<text x="107.4" y="335.1">SCALE/ÉCHELLE</text>
<text x="163.9" y="335.1">1:1</text>
<text x="237.5" y="333.5">#</text>
<text x="246.1" y="333.5">MACHINING:</text>
<text x="237.5" y="338.8">#</text>
<text x="246.1" y="338.8">WEIGHT(Kg</text>
<text x="284" y="338.8">):</text>
<text x="293.3" y="338.8">0.20</text>
<text x="311.6" y="338.8">kg</text>
<text x="237.5" y="349.3">NOTE</text>
<text x="257.7" y="349.3">:-(French)</text>
<text x="237.5" y="354.5">#</text>
<text x="237.5" y="359.8">#</text>
<text x="246.1" y="359.8">FINITION</text>
<text x="246.1" y="354.5">MATÉRIEL</text>
<text x="275.9" y="359.8">:</text>
<text x="279.2" y="354.5">:</text>
<text x="285.6" y="354.5">Aluminum,</text>
<text x="286.5" y="359.8">SELF-ANODIZING</text>
<text x="323.8" y="354.5">7075-T6</text>
<text x="25.7" y="360.9">NOTE</text>
<text x="45.9" y="360.9">:-(English)</text>
<text x="237.5" y="365">#</text>
<text x="246.1" y="365">MACHINES</text>
<text x="281.5" y="365">:</text>
<text x="25.7" y="366.1">DEBURR</text>
<text x="54.2" y="366.1">ALL</text>
<text x="69.1" y="366.1">UNSPECIFIED</text>
<text x="113.2" y="366.1">HOLES</text>
<text x="137.4" y="366.1">AND</text>
<text x="154.1" y="366.1">SHARP</text>
<text x="178.4" y="366.1">EDGES.</text>
<text x="237.5" y="370.3">#</text>
<text x="246.1" y="370.3">POIDS</text>
<text x="268.5" y="370.3">(Kg):</text>
<text x="288.8" y="370.3">0.20</text>
<text x="307.1" y="370.3">kg</text>
<text x="25.7" y="376.6">NOTE</text>
<text x="45.9" y="376.6">:-(French)</text>
<text x="25.7" y="381.9">ÉBAVUREZ</text>
<text x="61.7" y="381.9">TOUS</text>
<text x="82" y="381.9">LES</text>
<text x="97.4" y="381.9">TROUS</text>
<text x="25.7" y="387.1">NON</text>
<text x="43.1" y="387.1">SPÉCIFIÉS</text>
<text x="78.2" y="387.1">ET</text>
<text x="89.6" y="387.1">LES</text>
<text x="104.9" y="387.1">BORDS</text>
<text x="129.6" y="387.1">TRANCHANTS.</text>
</g>
<text font-size="5.6" x="470.5" y="365.5">WIPRO PARI GROUP</text>
<g font-size="4.9">
<text x="30" y="6.9">1</text>
<text x="76.7" y="6.9">2</text>
<text x="127" y="6.9">3</text>
<text x="176.5" y="6.9">4</text>
<text x="226.7" y="6.9">5</text>
<text x="275.4" y="6.9">6</text>
<text x="326.4" y="6.9">7</text>
<text x="375" y="6.9">8</text>
<text x="425.8" y="6.9">9</text>
<text x="473.9" y="7.3">10</text>
<text x="524.3" y="6.9">11</text>
<text x="570.2" y="6.9">12</text>
<text x="13.6" y="35.1">H</text>
<text x="587.6" y="35.1">H</text>
<text x="13.2" y="87.5">G</text>
<text x="587.2" y="87.5">G</text>
<text x="13.2" y="137">F</text>
<text x="587.2" y="137">F</text>
<text x="13.2" y="187.6">E</text>
<text x="587.2" y="187.6">E</text>
<text x="13.2" y="237">D</text>
<text x="587.2" y="237">D</text>
<text x="13.4" y="287.1">C</text>
<text x="587.4" y="287.1">C</text>
<text x="13.4" y="336.2">B</text>
<text x="587.4" y="336.2">B</text>
<text x="13.4" y="389.3">A</text>
<text x="587.4" y="389.3">A</text>
<text x="30" y="416.9">1</text>
<text x="76.7" y="416.9">2</text>
<text x="127" y="416.9">3</text>
<text x="176.5" y="416.9">4</text>
<text x="226.7" y="416.9">5</text>
<text x="275.4" y="416.9">6</text>
<text x="326.4" y="416.9">7</text>
<text x="375" y="416.9">8</text>
<text x="425.8" y="416.9">9</text>
<text x="473.9" y="417.3">10</text>
<text x="524.3" y="416.9">11</text>
<text x="570.2" y="416.9">12</text>
</g>
<g font-size="4.2">
<text x="423.7" y="14.3">NOTE : STANDARD FASTENER TORQUE AS PER STD-DES-01-00</text>
<text x="553.8" y="14">FR-DES-006-00</text>
<text x="21.1" y="404.3">NOTE FOR WIPRO PARI DESIGN -REF. ONLY</text>
<text x="44.5" y="408.8">WEAR DETAILS : N.A.</text>
</g>
<g font-size="3.9">
<text x="400" y="357.1">REVISION</text>
<text x="455.9" y="357.1">DESCRIPTION</text>
<text x="526.4" y="357.1">DATE</text>
<text x="540" y="357.1">DRN.BY</text>
<text x="357.8" y="383.3">RESERVED</text>
<text x="382.3" y="383.3">SPACE</text>
<text x="357.8" y="388.9">FOR</text>
<text x="357.8" y="394.5">CONTROLLED</text>
<text x="387.8" y="394.5">COPY</text>
<text x="357.8" y="400">STAMP</text>
</g>
<text font-size="3.6" x="490.3" y="376.1">FINGER - 1</text>
<text font-size="3.5" x="402.4" y="373.3">www.wipropari.com</text>
<g font-size="3.4">
<text x="401.4" y="35.1">1</text>
<text x="405" y="352.1">1</text>
</g>
<g font-size="3.3">
<text x="415.1" y="351.5">DIMENSION</text>
<text x="436.6" y="351.5">ADDED</text>
<text x="537.1" y="351.4">01009374</text>
</g>
<g font-size="3.1">
<text x="565.1" y="353.5">LIMITS</text>
<text x="562" y="371.7">DRAWING TYPE</text>
<text x="437" y="372.3">DESCRIPTION</text>
<text x="436.5" y="380.8">SURFACE AREA</text>
<text x="453.3" y="380.8">SURFACE TREATMENT</text>
<text x="489.7" y="380.8">MACHINING</text>
<text x="509.5" y="380.8">DESIGN UNIT</text>
<text x="530.6" y="380.8">DESIGN UNIT CD.</text>
<text x="558" y="380.6">TEAM NO.</text>
<text x="570.3" y="380.7">SHEET SIZE</text>
<text x="575.6" y="386.1">A2</text>
<text x="436.4" y="391.1">REFERENCE DWG.</text>
<text x="437.8" y="395.5">DRN.BY</text>
<text x="451.4" y="395.4">CHKD.BY</text>
<text x="466.6" y="395.5">APPD.BY</text>
<text x="486.7" y="395.4">MATERIAL</text>
<text x="488.9" y="390.9">PART CLASS.</text>
<text x="515.6" y="390.9">HEAT TREATMENT</text>
<text x="519.6" y="395.9">DRG./PART CODE</text>
<text x="558.9" y="395.5">REV.</text>
<text x="571.4" y="395.6">SCALE</text>
<text x="484.3" y="404.2">NET WEIGHT-Kg</text>
<text x="571.4" y="404.7">SHEET</text>
</g>
<text font-size="3" x="579.5" y="230.1">°</text>
<g font-size="2.8">
<text x="285.6" y="330.4">3.2</text>
<text x="523.4" y="351.2">12.03.24</text>
<text x="560.4" y="357.7">Gen Tol.: IS 2102</text>
<text x="289.1" y="362.8">3.2</text>
<text x="399.1" y="376.6">1.ALL DIMENSIONS ARE</text>
<text x="399" y="382.7">2.DO NOT SCALE</text>
<text x="399" y="388.7">3.IF IN DOUBT ,</text>
<text x="399" y="395.4">LOCATION :</text>
<text x="420.5" y="396">PUNE</text>
<text x="404.2" y="402">ALL RIGHTS OF REPRODUCTION &amp;</text>
<text x="437.4" y="401.2">01009374</text>
<text x="451.6" y="401.2">03004785</text>
<text x="466.7" y="401.2">03002882</text>
<text x="404.7" y="405.4">DISTRIBUTION ARE RESERVED</text>
</g>
<g font-size="2.7">
<text x="564.6" y="376.2">MACHINING</text>
<text x="399.9" y="379.7">IN mm</text>
<text x="399.7" y="385.7">DRAWING.</text>
<text x="436.9" y="385.4">25.31 in^2</text>
<text x="471.4" y="385.5">#</text>
<text x="498.9" y="385">#</text>
<text x="513.6" y="385.3">WPES</text>
<text x="537.3" y="385.1">03000</text>
<text x="560.1" y="385.1">PL-02</text>
<text x="399.7" y="391.8">ASK TEAM MEMBER</text>
<text x="474.6" y="391.2">---</text>
<text x="508.7" y="391.2">B</text>
<text x="561" y="391.1">---</text>
<text x="493.4" y="399.5">#</text>
<text x="572.8" y="399.7">1 : 1</text>
<text x="400.1" y="402.5">C</text>
<text x="436.6" y="408.7">12/03/2024</text>
<text x="450.9" y="408.8">12/03/2024</text>
<text x="466" y="408.9">12/03/2024</text>
<text x="489.6" y="408.5">0.20 kg</text>
<text x="571.4" y="408.7">1 OF 1</text>
</g>
<g font-size="2.5">
<text x="554.9" y="218.3">DEBURR AND REMOVE SHARP</text>
<text x="555.2" y="221">EDGES UNLESS SHARP EDGE</text>
<text x="556.1" y="227.1">UNSP.RADII</text>
<text x="556.8" y="223.8">REQUIREMENT SPECIFIED</text>
<text x="571.4" y="226.9">UNSP.CHF.</text>
<text x="559.2" y="229.9">0.5 R</text>
<text x="572.3" y="230.1">0.5 X 45</text>
<text x="559.8" y="238">UP TO 10</text>
<text x="576.1" y="238.1">±1.5°</text>
<text x="558.5" y="242.2">10 UP TO 50</text>
<text x="575.5" y="242.3">±0°50'</text>
<text x="557.4" y="250.7">120 UP TO 400</text>
<text x="557.9" y="246.5">50 UP TO 120</text>
<text x="575.5" y="250.7">±0°15'</text>
<text x="575.5" y="246.5">±0°25'</text>
<text x="558.7" y="259.4">0.5 UP TO 3</text>
<text x="559.5" y="263.7">3 UP TO 6</text>
<text x="576.6" y="263.6">±0.2</text>
<text x="576.6" y="259.4">±0.1</text>
<text x="559" y="267.9">6 UP TO 30</text>
<text x="576.6" y="267.9">±0.5</text>
<text x="557.8" y="272.2">30 UP TO 120</text>
<text x="576.6" y="272.2">±0.8</text>
<text x="556.9" y="280.7">315 UP TO 1000</text>
<text x="557.3" y="276.4">120 UP TO 315</text>
<text x="576.6" y="276.4">±1.2</text>
<text x="577.7" y="280.7">±2</text>
<text x="556.4" y="284.9">1000 UP TO 2000</text>
<text x="577.6" y="284.9">±3</text>
<text x="558.9" y="289.2">OVER 2000</text>
<text x="577.7" y="289.3">±4</text>
<text x="560" y="297.9">UP TO 10</text>
<text x="577.1" y="297.9">±1°</text>
<text x="558.5" y="302.1">10 UP TO 50</text>
<text x="575.5" y="302.1">±0°30'</text>
<text x="557.4" y="310.6">120 UP TO 400</text>
<text x="558.2" y="306.3">50 UP TO 120</text>
<text x="575.5" y="310.6">±0°10'</text>
<text x="575.5" y="306.4">±0°20'</text>
<text x="558.8" y="319.2">0.5 UP TO 3</text>
<text x="559.4" y="323.4">3 UP TO 6</text>
<text x="576.6" y="319.2">±0.1</text>
<text x="576.6" y="323.5">±0.1</text>
<text x="558.9" y="327.7">6 UP TO 30</text>
<text x="576.7" y="327.7">±0.2</text>
<text x="557.8" y="332">30 UP TO 120</text>
<text x="576.6" y="332">±0.3</text>
<text x="556.8" y="340.5">315 UP TO 1000</text>
<text x="557.3" y="336.3">120 UP TO 315</text>
<text x="576.6" y="336.3">±0.5</text>
<text x="576.6" y="340.5">±0.8</text>
<text x="556.2" y="344.7">1000 UP TO 2000</text>
<text x="576.6" y="344.7">±1.2</text>
<text x="558.9" y="349">OVER 2000</text>
<text x="577.6" y="349">±2</text>
</g>
<g font-size="2.4">
<text x="7.7" y="382.7" transform="rotate(-90 7.7 382.7)">Uploading\2022-23\P23Y5\P23Y5B154416.dft</text>
<text x="7.7" y="409.8" transform="rotate(-90 7.7 409.8)">\\srv01102\ExDM</text>
</g>
<g font-size="2.1">
<text x="558.5" y="232.4">UNSPECIFIED TOL.(FAB)</text>
<text x="559.5" y="234.7">FOR ANGULAR IN mm.</text>
<text x="558.6" y="253.9">UNSPECIFIED TOL.(FAB)</text>
<text x="560.7" y="256.3">FOR LINEAR IN mm.</text>
<text x="558.7" y="292.3">UNSPECIFIED TOL.(M/C)</text>
<text x="559.6" y="294.7">FOR ANGULAR IN mm.</text>
<text x="558.7" y="313.7">UNSPECIFIED TOL.(M/C)</text>
<text x="560.6" y="316.1">FOR LINEAR IN mm.</text>
</g>
</svg>
